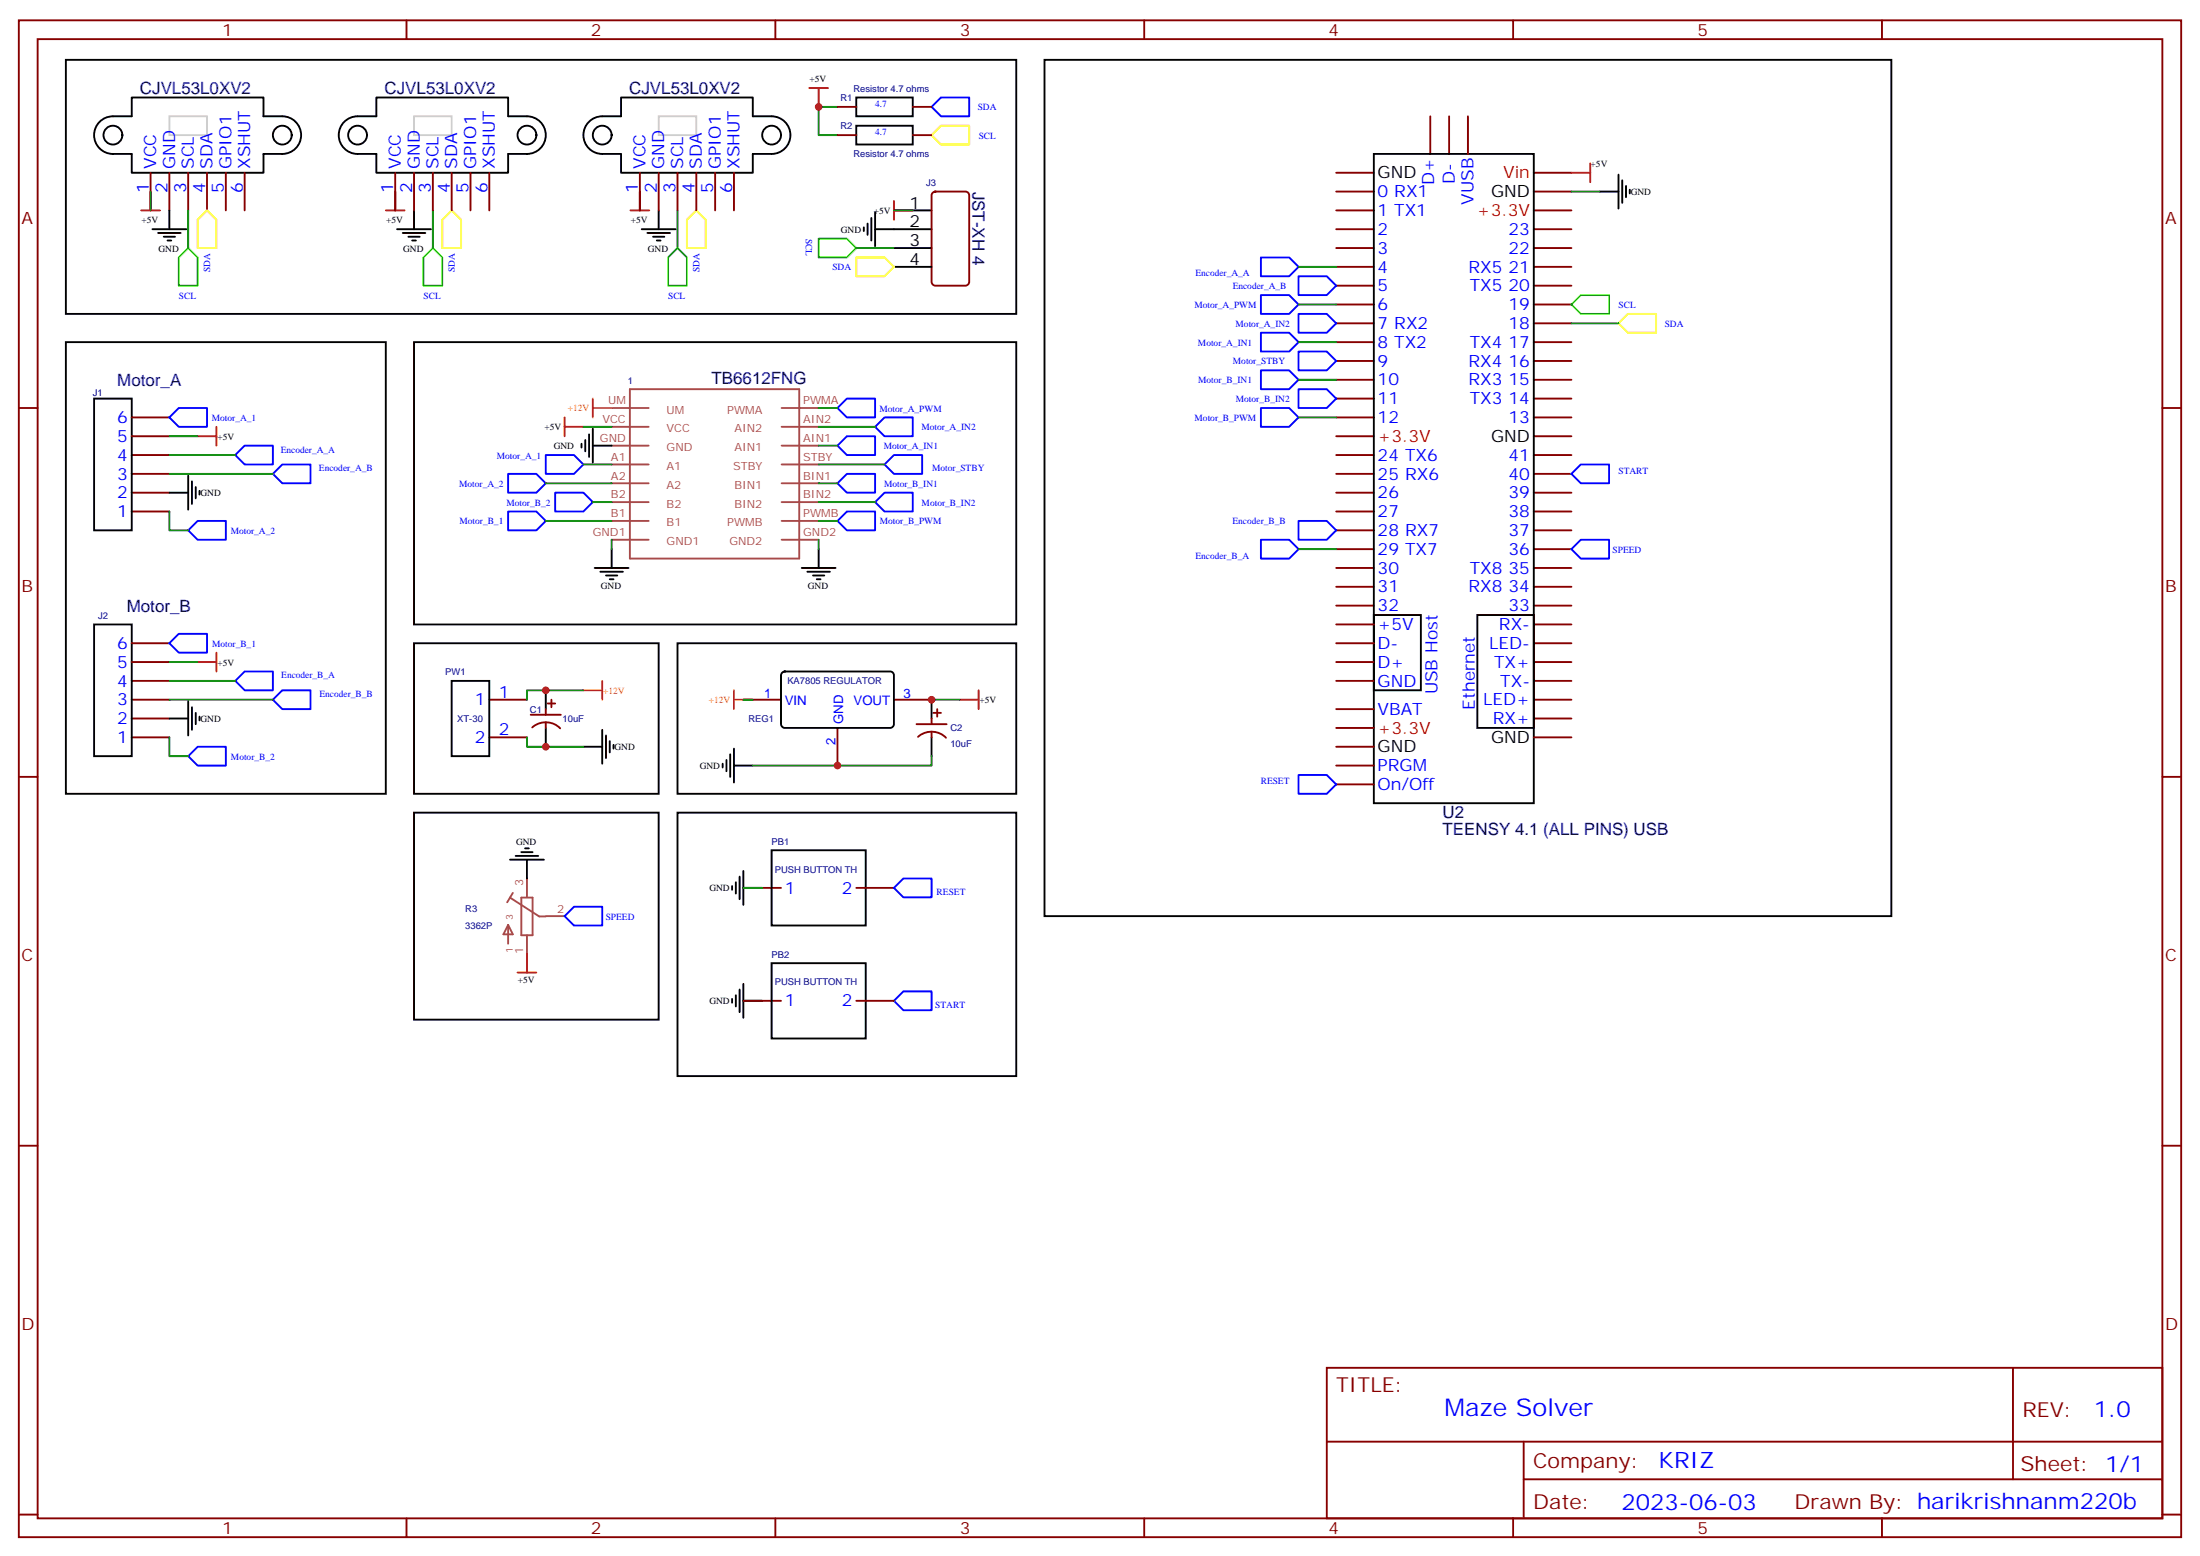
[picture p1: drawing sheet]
<svg xmlns="http://www.w3.org/2000/svg" width="412mm" height="292mm" viewBox="0 0 412 292" stroke-linecap="round" stroke-linejoin="round" font-family="sans-serif">
<g fill="none" stroke="#870000" stroke-width=".35">
<path d="M3.5 3.8h405.4v284.3h-405.4zM7.1 7.3h398.2v277.3h-398.2zM76.2 3.8v3.5M145.3 3.8v3.5M214.5 3.8v3.5M283.6 3.8v3.5M352.8 3.8v3.5M28.2 32.4v7M31.7 32.4v7M35.3 32.4v7M38.8 32.4v7M42.3 32.4v7"/>
<path d="M45.9 32.4v7M74.1 32.4v7M77.6 32.4v7M81.1 32.4v7M84.7 32.4v7M88.2 32.4v7M91.7 32.4v7M119.9 32.4v7M123.5 32.4v7M127 32.4v7M130.5 32.4v7M134.1 32.4v7"/>
<path d="M137.6 32.4v7M157 25.3h3.5M157 20h3.5M171.1 25.3h3.5M171.1 20h3.5M174.9 36.1l.4-.2h5.7a.71 .71 0 0 1 .7 .7v16.2a.76 .76 0 0 1-.7 .8h-5.7a.76 .76 0 0 1-.7-.8v-16.2zM250.5 32.4h7M250.5 35.9h7M250.5 39.4h7M268.1 21.8v7.1M271.6 21.8v7.1M275.2 21.8v7.1"/>
<path d="M287.5 32.4h7.1M287.5 35.9h7.1M287.5 39.4h7.1M250.5 43h7M250.5 46.5h7M250.5 50h7M250.5 53.6h7M250.5 57.1h7M287.5 43h7.1M287.5 46.5h7.1M287.5 50h7.1M287.5 53.6h7.1"/>
<path d="M287.5 57.1h7.1M3.5 76.5h3.6M24.7 78.2h7M250.5 78.2h7M250.5 60.6h7M250.5 64.1h7M250.5 67.7h7M250.5 71.2h7M250.5 74.7h7M287.5 78.2h7.1M287.5 60.6h7.1M287.5 64.1h7.1"/>
<path d="M287.5 67.7h7.1M287.5 71.2h7.1M287.5 74.7h7.1M405.3 76.5h3.6M24.7 95.9h7M24.7 92.4h7M24.7 88.8h7M24.7 85.3h7M24.7 81.8h7M250.5 95.9h7M250.5 92.4h7M250.5 88.8h7"/>
<path d="M250.5 85.3h7M250.5 81.8h7M250.5 99.4h7M287.5 95.9h7.1M287.5 92.4h7.1M287.5 88.8h7.1M287.5 85.3h7.1M287.5 81.8h7.1M287.5 99.4h7.1M250.5 102.9h7M250.5 106.5h7M250.5 110h7"/>
<path d="M250.5 113.5h7M250.5 117.1h7M287.5 102.9h7.1M287.5 106.5h7.1M287.5 110h7.1M287.5 113.5h7.1M287.5 117.1h7.1M24.7 138.2h7M24.7 134.7h7M24.7 131.2h7M24.7 127.6h7M24.7 124.1h7"/>
<path d="M24.7 120.6h7M91.7 138.2h7.1M91.7 131.2h7.1M99.5 134h5.6M99.8 136.4a3.8 3.8 0 0 1 5.2 .1M102.3 132.9v1.1M102.3 135.4v1.1M102.7 131.9h1.4M103.4 131.2v1.4M139.3 131.2h7.1M157 136.5v7M167.6 131.2h7"/>
<path d="M171.8 135.7h5.6M172.1 138.1a3.8 3.8 0 0 1 5.2 .2M174.6 134.7v1M174.6 137.2v1M175 133.6h1.4M175.7 132.9v1.4M250.5 127.6h7M250.5 124.1h7M250.5 120.6h7M250.5 132.9h7M250.5 136.5h7M250.5 140h7"/>
<path d="M287.5 138.2h7.1M287.5 134.7h7.1M287.5 131.2h7.1M287.5 127.6h7.1M287.5 124.1h7.1M287.5 120.6h7.1M3.5 145.6h3.6M250.5 143.5h7M250.5 147h7M405.3 145.6h3.6M139.3 166.4h7.1M160.5 166.4h7.1"/>
<path d="M139.3 187.6h7.1M160.5 187.6h7.1M3.5 214.8h3.6M405.3 214.8h3.6M248.7 256.4h156.6v28.2h-156.6zM377.3 256.4v20.9M248.7 270.2h156.5M285.6 277.3h119.6M285.6 270.2v14.2M3.5 283.9h3.6M76.2 284.6v3.5M145.3 284.6v3.5"/>
<path d="M214.5 284.6v3.5M283.6 284.6v3.5M352.8 284.6v3.5M405.3 283.9h3.6"/>
</g>
<g fill="none" stroke="#a64a4a" stroke-width=".35">
<path d="M114.7 76.5h6.9M118.1 73h31.7v31.7h-31.7zM146.5 76.5h7M114.7 80h6.9M114.7 83.5h6.9M114.7 87.1h6.9M114.7 90.6h6.9M114.7 94.1h6.9M114.7 97.6h6.9M146.5 80h7M146.5 83.5h7M146.5 87.1h7"/>
<path d="M146.5 90.6h7M146.5 94.1h7M146.5 97.6h7M114.7 101.2h6.9M146.5 101.2h7M95.2 173.4v3.5M95.2 173.4l.9 1.7h-1.7zM95.6 168.3l5.5 3.5h1.2M96.1 167.4l-1 1.7M97.7 168.3h2.1v7h-2.1zM98.8 164.7v3.4M98.8 175.3v3.5"/>
<path d="M102.4 171.7h3.4"/>
</g>
<path d="M31.7 21.8h7.1v3.5h-7.1zM77.6 21.8h7.1v3.5h-7.1zM123.5 21.8h7v3.5h-7z" fill="none" stroke="#ccc" stroke-width=".35"/>
<g fill="none" stroke="#000" stroke-width=".35">
<path d="M12.3 11.2h178.2v47.6h-178.2zM160.5 18.3h10.6v3.5h-10.6zM195.8 11.2h158.7v160.5h-158.7zM18.7 22.8a3.5 3.5 0 0 1 2.5-1h3.5v-3.5h24.7v3.5h3.5a3.5 3.5 0 0 1 3.5 3.5 3.5 3.5 0 0 1-3.5 3.6h-3.5v3.5h-24.7v-3.5h-3.5a3.5 3.5 0 0 1-3.3-2.2 3.5 3.5 0 0 1 .8-3.9zM31.7 39.4v3.6M64.5 22.8a3.5 3.5 0 0 1 2.5-1h3.6v-3.5h24.6v3.5h3.6a3.5 3.5 0 0 1 3.5 3.5 3.5 3.5 0 0 1-3.5 3.6h-3.6v3.5h-24.6v-3.5h-3.6a3.5 3.5 0 0 1-3.2-2.2 3.5 3.5 0 0 1 .7-3.9zM77.6 39.4v3.6M110.4 22.8a3.5 3.5 0 0 1 2.5-1h3.5v-3.5h24.7v3.5h3.5a3.5 3.5 0 0 1 3.6 3.5 3.5 3.5 0 0 1-3.6 3.6h-3.5v3.5h-24.7v-3.5h-3.5a3.5 3.5 0 0 1-3.3-2.2 3.5 3.5 0 0 1 .8-3.9zM123.5 39.4v3.6M160.5 23.6h10.6v3.5h-10.6zM164 39.8v6.3M167.6 39.4h7"/>
<path d="M257.5 28.9h30v121.7h-30zM299.9 35.9h3.5M303.4 32.7v6.4M304.1 33.8v4.2M304.8 34.9v2.1M305.5 35.6v.7M28.6 43h6.3M29.6 43.7h4.3M30.7 44.4h2.1M31.4 45.1h.7M74.4 43h6.4M75.5 43.7h4.2"/>
<path d="M76.6 44.4h2.1M77.3 45.1h.7M120.3 43h6.3M121.4 43.7h4.2M122.4 44.4h2.1M123.1 45.1h.7M161.9 42.6v.7M162.6 41.9v2.1M163.3 40.9v4.2M164 43h10.6M167.6 46.5h7M167.6 50h7"/>
<path d="M12.3 64.1h60v84.7h-60zM17.6 74.7h7.1v24.7h-7.1zM77.6 64.1h112.9v53h-112.9zM31.7 92.4h3.6M35.3 89.2v6.3M36 90.2v4.3M36.7 91.3v2.1M37.4 92v.7M109 83.2v.7M109.7 82.5v2.1M110.4 81.4v4.3M111.1 83.5h3.6"/>
<path d="M111.1 80.4v6.3M17.6 117.1h7.1v24.6h-7.1zM111.5 106.5h6.3M112.5 107.2h4.3M113.6 107.9h2.1M114.3 108.6h.7M114.7 102.9v3.6M150.3 106.5h6.3M151.3 107.2h4.3M152.4 107.9h2.1M153.1 108.6h.7M153.5 102.9v3.6"/>
<path d="M257.5 115.3h8.8v14.1h-8.8zM276.9 115.3h10.6v21.2h-10.6zM31.7 134.7h3.6M35.3 131.5v6.4M36 132.6v4.2M36.7 133.6v2.1M37.4 134.3v.7M77.6 120.6h45.9v28.2h-45.9zM84.7 127.6h7v14.1h-7zM102.3 129.4v3.5M102.3 136.5v3.5M109.4 140h3.5"/>
<path d="M112.9 136.8v6.4M113.6 137.9v4.2M114.3 138.9v2.1M115 139.6v.7M127 120.6h63.5v28.2h-63.5zM146.6 126.1l.5-.2h19.8a.71 .71 0 0 1 .7 .7v9.1a.76 .76 0 0 1-.7 .8h-19.8a.76 .76 0 0 1-.7-.8v-9.1zM174.6 131.2v3.5M174.6 138.2v3.5M77.6 152.3h45.9v38.8h-45.9zM97.7 159.7h2.1M98.4 159h.7M127 152.3h63.5v49.4h-63.5z"/>
<path d="M135.5 143.2v.7M136.2 142.5v2.1M136.9 141.4v4.2M137.6 143.5h3.5M137.6 140.3v6.4M144.6 159.4h17.7v14.1h-17.7zM95.6 161.1h6.4M96.7 160.4h4.2M98.8 161.1v3.6M137.2 166.1v.7M137.9 165.4v2.1M138.6 164.3v4.3"/>
<path d="M139.3 166.4h3.6M139.3 163.3v6.3M137.2 187.3v.7M137.9 186.5v2.2M138.6 185.5v4.2M139.3 184.4v6.4M139.3 187.6h3.6M144.6 180.6h17.7v14.1h-17.7z"/>
<circle cx="21.2" cy="25.3" r="1.76"/>
<circle cx="52.9" cy="25.3" r="1.76"/>
<circle cx="67" cy="25.3" r="1.76"/>
<circle cx="98.8" cy="25.3" r="1.76"/>
<circle cx="112.9" cy="25.3" r="1.76"/>
<circle cx="144.6" cy="25.3" r="1.76"/>
</g>
<g fill="none" stroke="#f00" stroke-width=".35">
<path d="M151.7 16.5h3.5M153.5 16.5v3.5M26.5 39.4h3.5M28.2 35.9v3.5M72.3 39.4h3.5M74.1 35.9v3.5M118.2 39.4h3.5M119.9 35.9v3.5M167.6 39.4h3.5M167.6 37.7v3.5M294.6 32.4h3.5M298.1 30.6v3.5"/>
<path d="M105.8 78.2v3.6M37 81.8h3.6M40.6 80v3.5M105.8 80h3.6M37 124.1h3.6M40.6 122.3v3.6M179.9 131.2h3.5M183.4 129.4v3.5M98.8 178.8v3.5M97 182.3h3.5"/>
</g>
<g fill="none" stroke="#008700" stroke-width=".35">
<path d="M28.2 35.9v3.5M35.3 39.4v7.1M74.1 35.9v3.5M81.1 39.4v7.1M119.9 35.9v3.5M127 39.4v7.1M157 20h-3.5v5.3h3.5M167.6 39.4h3.5M294.6 35.9h5.3M160.5 46.5h7.1M243.4 57.1h7.1M243.4 50h7.1"/>
<path d="M153.5 76.5h3.5M243.4 78.2h7.1M243.4 71.2h7.1M243.4 64.1h7.1M294.6 60.6h8.8M31.7 95.9v3.5h3.6M31.7 81.8h5.3M31.7 85.3h12.4M31.7 88.8h19.5M102.3 90.6h12.4M102.3 97.6h12.4M109.4 80h5.3"/>
<path d="M109.4 87.1h5.3M111.1 94.1h3.6M153.5 80h10.5M153.5 83.5h3.5M153.5 94.1h10.5M153.5 90.6h3.5M153.5 97.6h3.5M153.5 87.1h12.3M114.7 101.2v1.7M153.5 101.2v1.7M243.4 102.9h7.1M31.7 138.2v3.5h3.6"/>
<path d="M31.7 124.1h5.3M31.7 127.6h12.4M31.7 131.2h19.5M98.8 138.2v1.8h10.6M109.4 129.4h-10.6v1.8M139.3 131.2h1.8M174.6 131.2h5.3M174.6 141.7v1.8h-33.5M139.3 166.4h3.6M139.3 187.6h3.6"/>
</g>
<path d="M35.3 46.5l1.7 1.8v5.3h-3.5v-5.3zM79.4 48.3l1.7-1.8 1.8 1.8v5.3h-3.5zM127 46.5l1.8 1.8v5.3h-3.6v-5.3zM153.5 44.7h5.2l1.8 1.8-1.8 1.8h-5.2zM294.6 57.1l1.7-1.8h5.3v3.5h-5.3z" fill="none" stroke="#3f0" stroke-width=".35"/>
<path d="M38.8 39.4l1.8 1.8v5.3h-3.6v-5.3zM84.7 39.4l1.7 1.8v5.3h-3.5v-5.3zM130.5 39.4l1.8 1.8v5.3h-3.5v-5.3zM174.6 25.3l1.8-1.7h5.3v3.5h-5.3zM160.5 48.3h5.3l1.8 1.7-1.8 1.8h-5.3zM303.4 60.6l1.8-1.8h5.2v3.6h-5.2z" fill="none" stroke="#ff0" stroke-width=".35"/>
<g fill="none" stroke="#00f" stroke-width=".35">
<path d="M174.6 20l1.8-1.7h5.3v3.5h-5.3zM236.4 55.3h5.3l1.7 1.8-1.7 1.7h-5.3zM236.4 48.3h5.3l1.7 1.7-1.7 1.8h-5.3zM243.4 58.8h5.3l1.8 1.8-1.8 1.8h-5.3zM243.4 51.8h5.3l1.8 1.8-1.8 1.7h-5.3zM31.7 78.2l1.8-1.7h5.3v3.5h-5.3zM157 76.5l1.7-1.8h5.3v3.5h-5.3zM236.4 69.4h5.3l1.7 1.8-1.7 1.8h-5.3zM236.4 76.5h5.3l1.7 1.7-1.7 1.8h-5.3zM236.4 62.4h5.3l1.7 1.7-1.7 1.8h-5.3zM243.4 73h5.3l1.8 1.7-1.8 1.8h-5.3zM243.4 65.9h5.3l1.8 1.8-1.8 1.7h-5.3z"/>
<path d="M37 97.6h5.3v3.6h-5.3l-1.7-1.8zM44.1 85.3l1.8-1.8h5.3v3.6h-5.3zM51.2 88.8l1.7-1.7h5.3v3.5h-5.3zM95.2 95.9h5.3l1.8 1.7-1.8 1.8h-5.3zM95.2 88.8h5.3l1.8 1.8-1.8 1.8h-5.3zM102.3 85.3h5.3l1.8 1.8-1.8 1.7h-5.3zM104.1 92.4h5.3l1.7 1.7-1.7 1.8h-5.3zM157 97.6l1.7-1.7h5.3v3.5h-5.3zM157 90.6l1.7-1.8h5.3v3.6h-5.3zM158.7 81.8h5.3v3.5h-5.3l-1.7-1.8zM164 94.1l1.8-1.7h5.3v3.5h-5.3zM164 80l1.8-1.8h5.3v3.6h-5.3z"/>
<path d="M165.8 87.1l1.8-1.8h5.3v3.5h-5.3zM243.4 97.6h5.3l1.8 1.8-1.8 1.8h-5.3zM294.6 88.8l1.7-1.7h5.3v3.5h-5.3zM236.4 101.2h5.3l1.7 1.7-1.7 1.8h-5.3zM294.6 102.9l1.7-1.7h5.3v3.5h-5.3zM31.7 120.6l1.8-1.8h5.3v3.5h-5.3zM44.1 127.6l1.8-1.7h5.3v3.5h-5.3zM51.2 131.2l1.7-1.8h5.3v3.5h-5.3zM35.3 141.7l1.7-1.7h5.3v3.5h-5.3zM243.4 145.3h5.3l1.8 1.7-1.8 1.8h-5.3zM105.8 171.7l1.8-1.7h5.3v3.5h-5.3zM167.6 166.4l1.7-1.7h5.3v3.5h-5.3z"/>
<path d="M167.6 187.6l1.7-1.8h5.3v3.6h-5.3z"/>
</g>
<g fill="#000">
<circle cx="24.7" cy="81.8" r=".18"/>
<circle cx="24.7" cy="124.1" r=".18"/>
</g>
<path d="M111.1 76.5h3.6M111.1 74.7v3.5M109.4 129.4h3.5M112.9 127.6v3.6M137.6 131.2h3.5M137.6 129.4v3.5" fill="none" stroke="#f60" stroke-width=".35"/>
<g fill="#c00">
<circle cx="102.3" cy="129.4" r=".71"/>
<circle cx="102.3" cy="140" r=".71"/>
<circle cx="174.6" cy="131.2" r=".71"/>
<circle cx="157" cy="143.5" r=".71"/>
<circle cx="153.5" cy="20" r=".71"/>
</g>
<text font-size="4.6" fill="#00f" x="270.8" y="265.4">Maze Solver</text>
<g font-size="4.2" fill="#00f">
<text x="392.5" y="265.7">1.0</text>
<text x="310.9" y="275.2">KRIZ</text>
<text x="304" y="283">2023-06-03</text>
</g>
<g font-size="3.9" fill="#800">
<text x="250.5" y="261">TITLE:</text>
<text x="379.1" y="265.7">REV:</text>
<text x="287.4" y="275.2">Company:</text>
<text x="378.7" y="275.8">Sheet: 1/1</text>
<text x="287.4" y="282.9">Date:</text>
<text x="336.4" y="282.9">Drawn By: harikrishnanm220b</text>
</g>
<g font-size="3.2" fill="#800">
<text x="41.6" y="6.8">1</text>
<text x="110.8" y="6.8">2</text>
<text x="179.9" y="6.8">3</text>
<text x="249.1" y="6.8">4</text>
<text x="318.2" y="6.8">5</text>
<text x="4.1" y="41.9">A</text>
<text x="405.9" y="41.9">A</text>
<text x="4.1" y="111.1">B</text>
<text x="405.9" y="111.1">B</text>
<text x="4.1" y="180.2">C</text>
<text x="405.9" y="180.2">C</text>
<text x="4.1" y="249.3">D</text>
<text x="405.9" y="249.3">D</text>
<text x="41.6" y="287.6">1</text>
<text x="110.8" y="287.6">2</text>
<text x="179.9" y="287.6">3</text>
<text x="249.1" y="287.6">4</text>
<text x="318.2" y="287.6">5</text>
</g>
<g font-size="3.2" fill="#000080">
<text x="26.2" y="17.7">CJVL53L0XV2</text>
<text x="72.1" y="17.7">CJVL53L0XV2</text>
<text x="118" y="17.7">CJVL53L0XV2</text>
<text x="182.3" y="35.9" transform="rotate(90 182.3 35.9)">JST-XH 4</text>
<text x="133.4" y="71.9">TB6612FNG</text>
<text x="22" y="72.4">Motor_A</text>
<text x="23.8" y="114.7">Motor_B</text>
<text x="270.4" y="153.4">U2</text>
<text x="270.4" y="156.6">TEENSY 4.1 (ALL PINS) USB</text>
</g>
<g font-size="3.2" fill="#00f">
<text x="29.3" y="31.7" transform="rotate(-90 29.3 31.7)">VCC</text>
<text x="32.8" y="31.7" transform="rotate(-90 32.8 31.7)">GND</text>
<text x="36.3" y="31.7" transform="rotate(-90 36.3 31.7)">SCL</text>
<text x="39.9" y="31.7" transform="rotate(-90 39.9 31.7)">SDA</text>
<text x="43.4" y="31.7" transform="rotate(-90 43.4 31.7)">GPIO1</text>
<text x="46.9" y="31.7" transform="rotate(-90 46.9 31.7)">XSHUT</text>
<text x="75.1" y="31.7" transform="rotate(-90 75.1 31.7)">VCC</text>
<text x="78.7" y="31.7" transform="rotate(-90 78.7 31.7)">GND</text>
<text x="82.2" y="31.7" transform="rotate(-90 82.2 31.7)">SCL</text>
<text x="85.7" y="31.7" transform="rotate(-90 85.7 31.7)">SDA</text>
<text x="89.3" y="31.7" transform="rotate(-90 89.3 31.7)">GPIO1</text>
<text x="92.8" y="31.7" transform="rotate(-90 92.8 31.7)">XSHUT</text>
<text x="121" y="31.7" transform="rotate(-90 121 31.7)">VCC</text>
<text x="124.5" y="31.7" transform="rotate(-90 124.5 31.7)">GND</text>
<text x="128.1" y="31.7" transform="rotate(-90 128.1 31.7)">SCL</text>
<text x="131.6" y="31.7" transform="rotate(-90 131.6 31.7)">SDA</text>
<text x="135.1" y="31.7" transform="rotate(-90 135.1 31.7)">GPIO1</text>
<text x="138.6" y="31.7" transform="rotate(-90 138.6 31.7)">XSHUT</text>
<text x="268.8" y="34.6" transform="rotate(-90 268.8 34.6)">D+</text>
<text x="272.7" y="34.5" transform="rotate(-90 272.7 34.5)">D-</text>
<text x="27.9" y="36.2" transform="rotate(-90 27.9 36.2)">1</text>
<text x="31.4" y="36.2" transform="rotate(-90 31.4 36.2)">2</text>
<text x="34.9" y="36.2" transform="rotate(-90 34.9 36.2)">3</text>
<text x="38.5" y="36.2" transform="rotate(-90 38.5 36.2)">4</text>
<text x="42" y="36.2" transform="rotate(-90 42 36.2)">5</text>
<text x="45.5" y="36.2" transform="rotate(-90 45.5 36.2)">6</text>
<text x="73.7" y="36.2" transform="rotate(-90 73.7 36.2)">1</text>
<text x="77.3" y="36.2" transform="rotate(-90 77.3 36.2)">2</text>
<text x="80.8" y="36.2" transform="rotate(-90 80.8 36.2)">3</text>
<text x="84.3" y="36.2" transform="rotate(-90 84.3 36.2)">4</text>
<text x="87.8" y="36.2" transform="rotate(-90 87.8 36.2)">5</text>
<text x="91.4" y="36.2" transform="rotate(-90 91.4 36.2)">6</text>
<text x="119.6" y="36.2" transform="rotate(-90 119.6 36.2)">1</text>
<text x="123.1" y="36.2" transform="rotate(-90 123.1 36.2)">2</text>
<text x="126.6" y="36.2" transform="rotate(-90 126.6 36.2)">3</text>
<text x="130.2" y="36.2" transform="rotate(-90 130.2 36.2)">4</text>
<text x="133.7" y="36.2" transform="rotate(-90 133.7 36.2)">5</text>
<text x="137.2" y="36.2" transform="rotate(-90 137.2 36.2)">6</text>
<text x="258.2" y="37">0 RX1</text>
<text x="258.2" y="40.5">1 TX1</text>
<text x="276.2" y="38.4" transform="rotate(-90 276.2 38.4)">VUSB</text>
<text x="258.2" y="44">2</text>
<text x="258.2" y="47.6">3</text>
<text x="282.8" y="47.6">22</text>
<text x="282.8" y="44">23</text>
<text x="258.2" y="51.1">4</text>
<text x="275.3" y="51.1">RX5 21</text>
<text x="258.2" y="54.6">5</text>
<text x="258.2" y="58.1">6</text>
<text x="275.5" y="54.6">TX5 20</text>
<text x="282.8" y="58.1">19</text>
<text x="258.2" y="61.7">7 RX2</text>
<text x="258.2" y="65.2">8 TX2</text>
<text x="275.5" y="65.2">TX4 17</text>
<text x="282.8" y="61.7">18</text>
<text x="258.2" y="68.7">9</text>
<text x="275.3" y="68.7">RX4 16</text>
<text x="258.2" y="72.2">10</text>
<text x="258.2" y="75.8">11</text>
<text x="275.3" y="72.2">RX3 15</text>
<text x="275.5" y="75.8">TX3 14</text>
<text x="22" y="82.8">5</text>
<text x="22" y="79.3">6</text>
<text x="258.2" y="79.3">12</text>
<text x="282.8" y="79.3">13</text>
<text x="22" y="89.9">3</text>
<text x="22" y="86.4">4</text>
<text x="258.2" y="86.4">24 TX6</text>
<text x="258.2" y="89.9">25 RX6</text>
<text x="282.8" y="89.9">40</text>
<text x="282.8" y="86.4">41</text>
<text x="22" y="93.4">2</text>
<text x="258.2" y="93.4">26</text>
<text x="282.8" y="93.4">39</text>
<text x="22" y="96.9">1</text>
<text x="258.2" y="96.9">27</text>
<text x="258.2" y="100.5">28 RX7</text>
<text x="282.8" y="100.5">37</text>
<text x="282.8" y="96.9">38</text>
<text x="258.2" y="104">29 TX7</text>
<text x="258.2" y="107.5">30</text>
<text x="275.5" y="107.5">TX8 35</text>
<text x="282.8" y="104">36</text>
<text x="258.2" y="111.1">31</text>
<text x="275.3" y="111.1">RX8 34</text>
<text x="258.2" y="114.6">32</text>
<text x="258.2" y="118.1">+5V</text>
<text x="281" y="118.1">RX-</text>
<text x="282.8" y="114.6">33</text>
<text x="22" y="125.2">5</text>
<text x="22" y="121.6">6</text>
<text x="258.2" y="125.2">D+</text>
<text x="258.2" y="121.6">D-</text>
<text x="279.1" y="121.6">LED-</text>
<text x="280.1" y="125.2">TX+</text>
<text x="22" y="128.7">4</text>
<text x="93.5" y="130.8">1</text>
<text x="258.2" y="128.7">GND</text>
<text x="269.4" y="130.2" transform="rotate(-90 269.4 130.2)">USB Host</text>
<text x="281.2" y="128.7">TX-</text>
<text x="22" y="135.7">2</text>
<text x="22" y="132.2">3</text>
<text x="89" y="132.2">1</text>
<text x="93.5" y="137.9">2</text>
<text x="258.2" y="134">VBAT</text>
<text x="276.5" y="133" transform="rotate(-90 276.5 133)">Ethernet</text>
<text x="278" y="132.2">LED+</text>
<text x="279.8" y="135.7">RX+</text>
<text x="22" y="139.3">1</text>
<text x="89" y="139.3">2</text>
<text x="258.2" y="144.6">PRGM</text>
<text x="258.2" y="148.1">On/Off</text>
<text x="147.1" y="167.5">1</text>
<text x="157.8" y="167.5">2</text>
<text x="147.1" y="188.7">1</text>
<text x="157.8" y="188.7">2</text>
</g>
<g font-size="3.2">
<text x="258.2" y="33.4">GND</text>
<text x="170.5" y="39.1">1</text>
<text x="279.5" y="37">GND</text>
<text x="170.5" y="46.1">3</text>
<text x="170.5" y="42.6">2</text>
<text x="170.5" y="49.7">4</text>
<text x="279.5" y="82.8">GND</text>
<text x="258.2" y="141">GND</text>
<text x="279.5" y="139.3">GND</text>
</g>
<g font-size="3.2" fill="#f00">
<text x="281.8" y="33.4">Vin</text>
<text x="276.9" y="40.5">+3.3V</text>
<text x="258.2" y="82.8">+3.3V</text>
<text x="258.2" y="137.5">+3.3V</text>
</g>
<g font-size="2.5" fill="#00f">
<text x="143.3" y="130.8">1</text>
<text x="169.3" y="130.8">3</text>
<text x="147.1" y="132.2">VIN</text>
<text x="158" y="135.7" transform="rotate(-90 158 135.7)">GND</text>
<text x="160" y="132.2">VOUT</text>
<text x="156.6" y="139.6" transform="rotate(-90 156.6 139.6)">2</text>
</g>
<g font-size="2.1" fill="#a54b4b">
<text x="114" y="75.8">UM</text>
<text x="125" y="77.5">UM</text>
<text x="136.3" y="77.5">PWMA</text>
<text x="150.6" y="75.8">PWMA</text>
<text x="112.5" y="82.8">GND</text>
<text x="112.9" y="79.3">VCC</text>
<text x="125" y="81.1">VCC</text>
<text x="137.7" y="81.1">AIN2</text>
<text x="150.6" y="79.3">AIN2</text>
<text x="150.6" y="82.8">AIN1</text>
<text x="114.5" y="86.4">A1</text>
<text x="114.5" y="89.9">A2</text>
<text x="125" y="84.6">GND</text>
<text x="125" y="88.1">A1</text>
<text x="137.4" y="88.1">STBY</text>
<text x="137.7" y="84.6">AIN1</text>
<text x="150.6" y="86.4">STBY</text>
<text x="150.6" y="89.9">BIN1</text>
<text x="114.5" y="93.4">B2</text>
<text x="125" y="91.6">A2</text>
<text x="125" y="95.2">B2</text>
<text x="137.7" y="91.6">BIN1</text>
<text x="137.7" y="95.2">BIN2</text>
<text x="150.6" y="93.4">BIN2</text>
<text x="111.1" y="100.5">GND1</text>
<text x="114.5" y="97">B1</text>
<text x="125" y="98.7">B1</text>
<text x="136.3" y="98.7">PWMB</text>
<text x="150.6" y="97">PWMB</text>
<text x="150.6" y="100.5">GND2</text>
<text x="125" y="102.2">GND1</text>
<text x="136.7" y="102.2">GND2</text>
<text x="98.1" y="166.1" transform="rotate(-90 98.1 166.1)">3</text>
<text x="104.4" y="171.1">2</text>
<text x="98.1" y="178.8" transform="rotate(-90 98.1 178.8)">1</text>
</g>
<g font-size="1.8">
<text x="151.8" y="15.4">+5V</text>
<text x="298.2" y="31.3">+5V</text>
<text x="26.5" y="41.9">+5V</text>
<text x="72.4" y="41.9">+5V</text>
<text x="118.3" y="41.9">+5V</text>
<text x="163.8" y="40.1">+5V</text>
<text x="305.7" y="36.6">GND</text>
<text x="29.7" y="47.1">GND</text>
<text x="75.6" y="47.1">GND</text>
<text x="121.4" y="47.1">GND</text>
<text x="157.6" y="43.6">GND</text>
<text x="40.7" y="82.4">+5V</text>
<text x="102.1" y="80.6">+5V</text>
<text x="103.8" y="84.2">GND</text>
<text x="37.6" y="93">GND</text>
<text x="112.6" y="110.4">GND</text>
<text x="151.4" y="110.4">GND</text>
<text x="40.7" y="124.8">+5V</text>
<text x="183.6" y="131.8">+5V</text>
<text x="37.6" y="135.3">GND</text>
<text x="115.2" y="140.6">GND</text>
<text x="131.2" y="144.1">GND</text>
<text x="96.7" y="158.5">GND</text>
<text x="133" y="167.1">GND</text>
<text x="97.1" y="184.2">+5V</text>
<text x="133" y="188.3">GND</text>
</g>
<g font-size="1.8" fill="#000080">
<text x="160" y="17.2">Resistor 4.7 ohms</text>
<text x="157.5" y="18.9">R1</text>
<text x="157.5" y="24.2">R2</text>
<text x="160" y="29.5">Resistor 4.7 ohms</text>
<text x="173.6" y="34.8">J3</text>
<text x="117.7" y="71.9">1</text>
<text x="17.4" y="74.2">J1</text>
<text x="18.4" y="116">J2</text>
<text x="83.5" y="126.6">PW1</text>
<text x="147.6" y="128.3">KA7805 REGULATOR</text>
<text x="85.7" y="135.3">XT-30</text>
<text x="99.3" y="133.6">C1</text>
<text x="105.5" y="135.3">10uF</text>
<text x="140.3" y="135.3">REG1</text>
<text x="178.2" y="137.1">C2</text>
<text x="178.2" y="140">10uF</text>
<text x="144.6" y="158.3">PB1</text>
<text x="145.2" y="163.6">PUSH BUTTON TH</text>
<text x="87.2" y="171">R3</text>
<text x="87.2" y="174.1">3362P</text>
<text x="144.6" y="179.5">PB2</text>
<text x="145.2" y="184.7">PUSH BUTTON TH</text>
</g>
<g font-size="1.8" fill="#00f">
<text x="164" y="20">4.7</text>
<text x="183.3" y="20.7">SDA</text>
<text x="164" y="25.3">4.7</text>
<text x="183.5" y="26">SCL</text>
<text x="151" y="44.7" transform="rotate(90 151 44.7)">SCL</text>
<text x="39.4" y="51" transform="rotate(-90 39.4 51)">SDA</text>
<text x="85.3" y="51" transform="rotate(-90 85.3 51)">SDA</text>
<text x="131.1" y="51" transform="rotate(-90 131.1 51)">SDA</text>
<text x="156" y="50.6">SDA</text>
<text x="224.1" y="51.8">Encoder_A_A</text>
<text x="33.5" y="56">SCL</text>
<text x="79.4" y="56">SCL</text>
<text x="125.2" y="56">SCL</text>
<text x="223.9" y="57.7">Motor_A_PWM</text>
<text x="231.1" y="54.2">Encoder_A_B</text>
<text x="303.4" y="57.7">SCL</text>
<text x="224.6" y="64.8">Motor_A_IN1</text>
<text x="231.6" y="61.2">Motor_A_IN2</text>
<text x="312" y="61.3">SDA</text>
<text x="224.6" y="71.8">Motor_B_IN1</text>
<text x="231.1" y="68.3">Motor_STBY</text>
<text x="164.9" y="77.1">Motor_A_PWM</text>
<text x="231.7" y="75.4">Motor_B_IN2</text>
<text x="39.7" y="78.9">Motor_A_1</text>
<text x="172.7" y="80.7">Motor_A_IN2</text>
<text x="223.9" y="78.9">Motor_B_PWM</text>
<text x="52.6" y="84.8">Encoder_A_A</text>
<text x="59.8" y="88.4">Encoder_A_B</text>
<text x="93.1" y="86">Motor_A_1</text>
<text x="165.7" y="84.2">Motor_A_IN1</text>
<text x="174.7" y="88.4">Motor_STBY</text>
<text x="303.4" y="88.9">START</text>
<text x="86.1" y="91.2">Motor_A_2</text>
<text x="95" y="94.8">Motor_B_2</text>
<text x="165.7" y="91.3">Motor_B_IN1</text>
<text x="172.8" y="94.8">Motor_B_IN2</text>
<text x="43.2" y="100.1">Motor_A_2</text>
<text x="86.1" y="98.3">Motor_B_1</text>
<text x="164.9" y="98.3">Motor_B_PWM</text>
<text x="231" y="98.3">Encoder_B_B</text>
<text x="224.1" y="104.7">Encoder_B_A</text>
<text x="302.3" y="103.6">SPEED</text>
<text x="39.8" y="121.2">Motor_B_1</text>
<text x="52.7" y="127.2">Encoder_B_A</text>
<text x="59.9" y="130.7">Encoder_B_B</text>
<text x="43.3" y="142.4">Motor_B_2</text>
<text x="236.3" y="147">RESET</text>
<text x="175.6" y="167.8">RESET</text>
<text x="113.5" y="172.4">SPEED</text>
<text x="175.3" y="188.9">START</text>
</g>
<g font-size="1.8" fill="#f60">
<text x="106.4" y="77.1">+12V</text>
<text x="113.1" y="130.1">+12V</text>
<text x="132.9" y="131.8">+12V</text>
</g>
<g font-size="1.8" fill="#a54b4b">
<text x="96.1" y="172.5" transform="rotate(-90 96.1 172.5)">3</text>
<text x="96.1" y="178.7" transform="rotate(-90 96.1 178.7)">1</text>
</g>
</svg>
